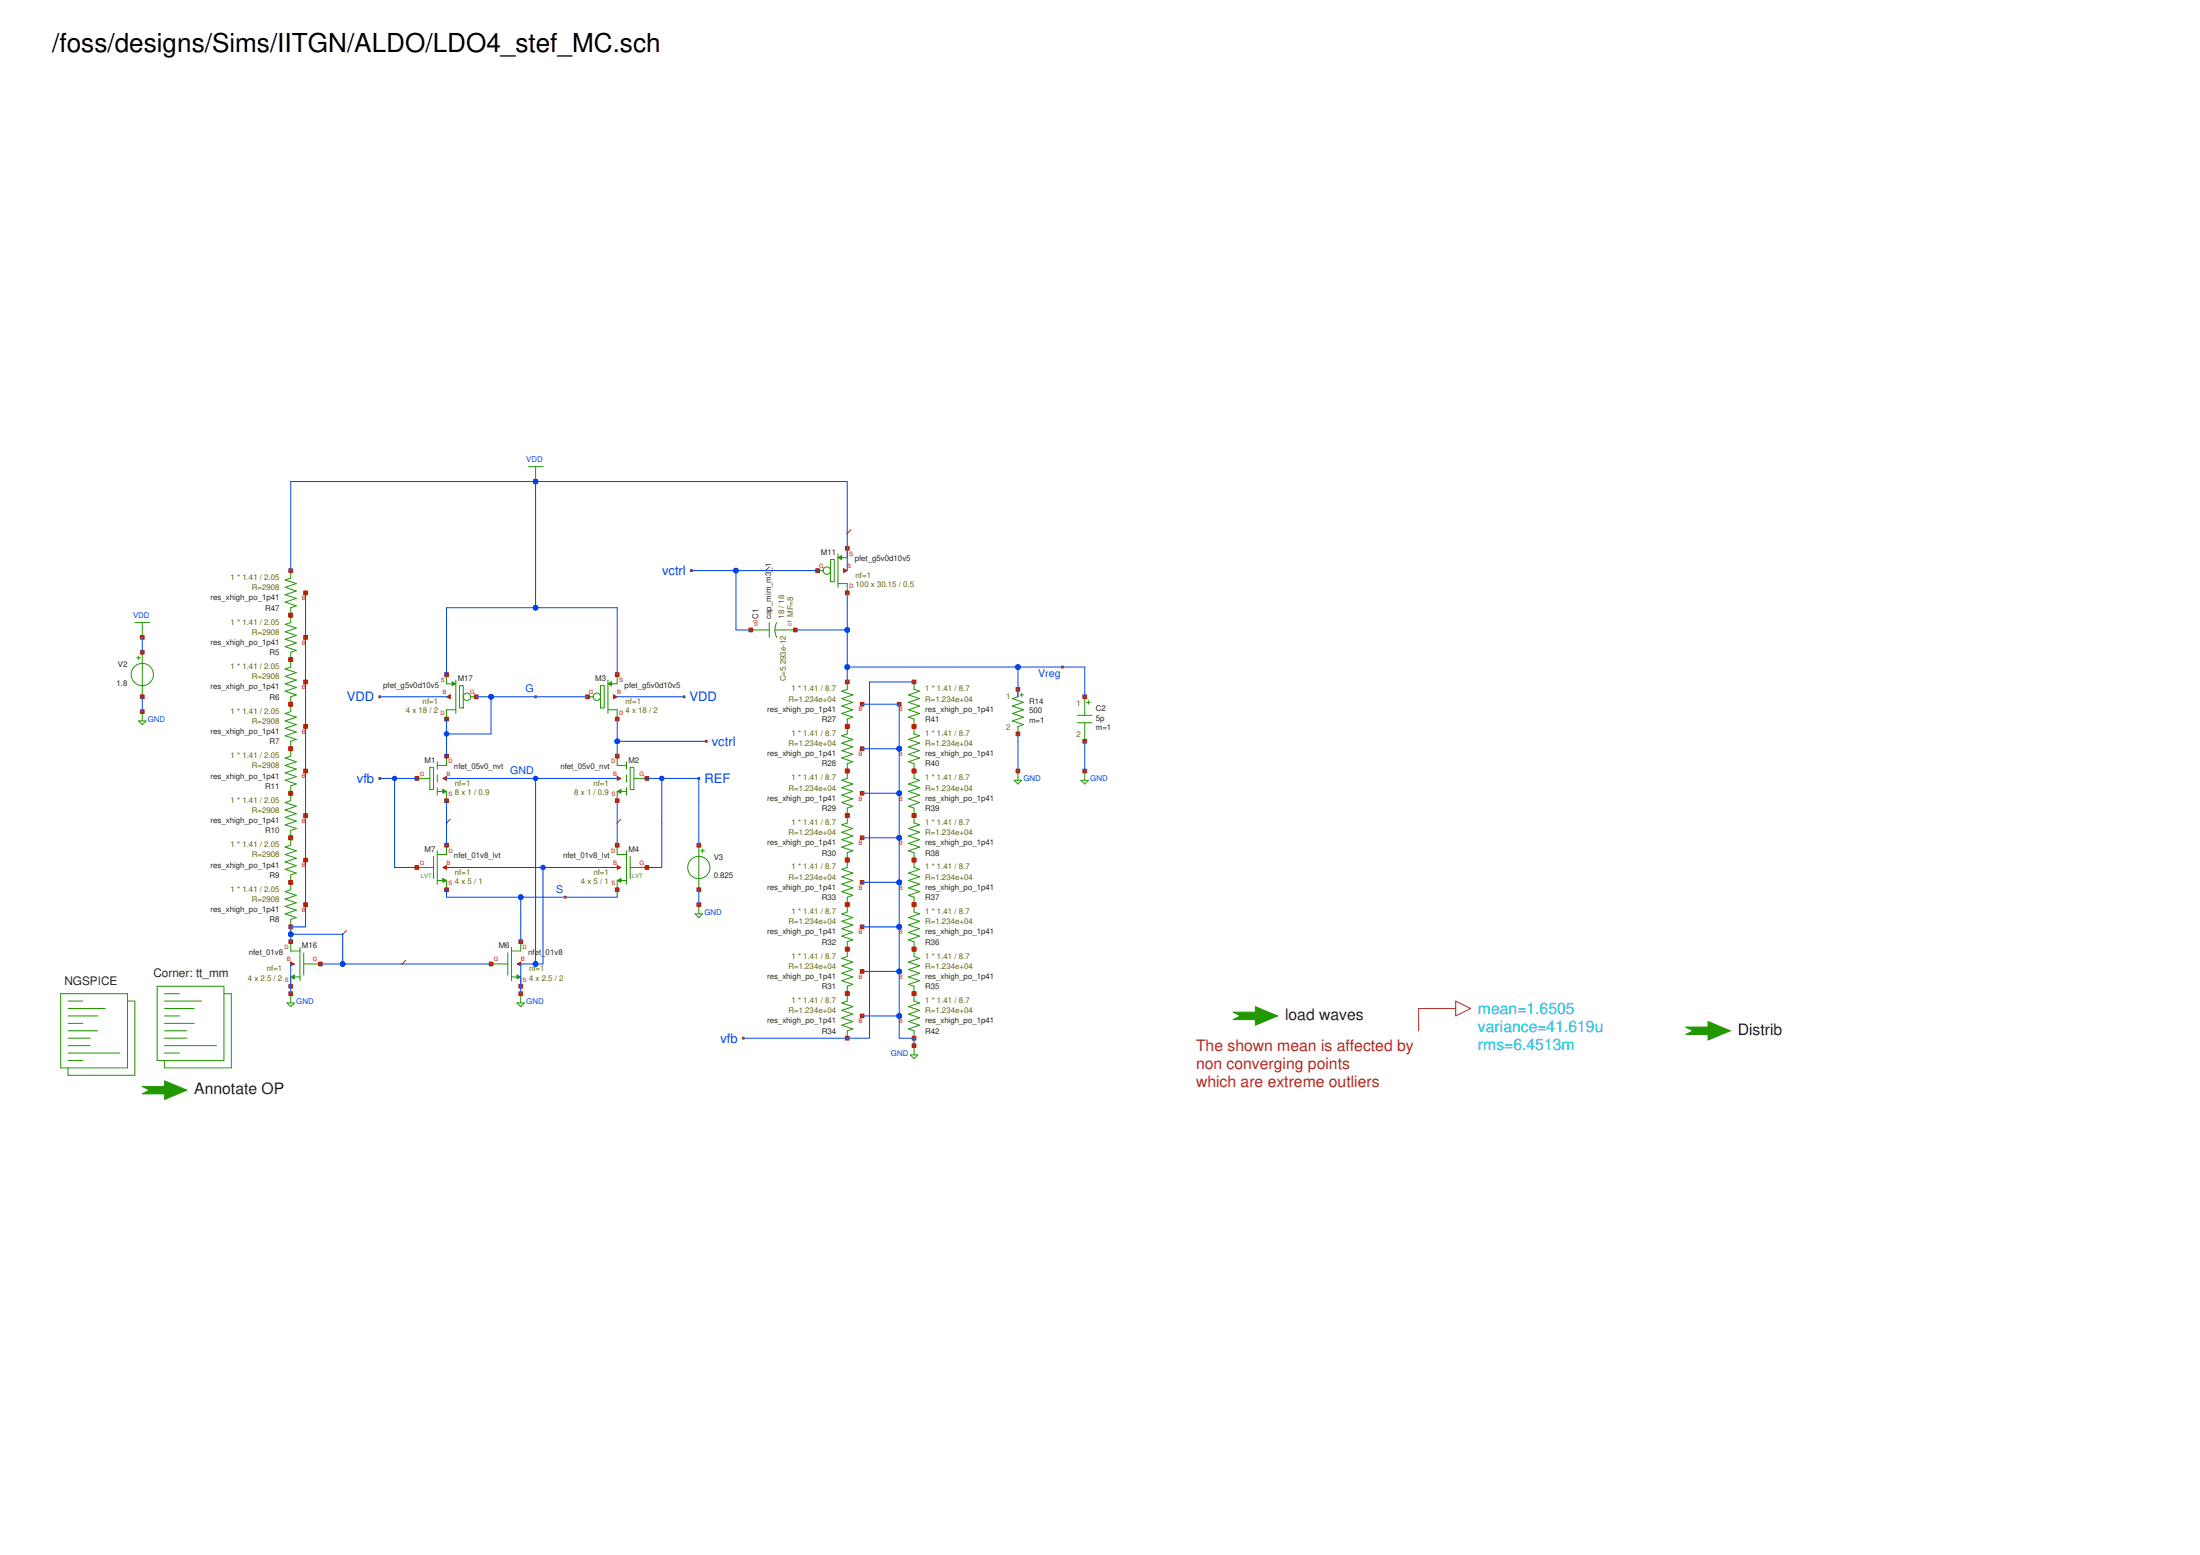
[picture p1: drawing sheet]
<svg xmlns="http://www.w3.org/2000/svg" width="297mm" height="210mm" viewBox="0 0 297 210" stroke-linecap="round" stroke-linejoin="round" font-family="sans-serif">
<path d="M196.5 136.1v1l2.1-1-2.1-1v1h-5v3" fill="none" stroke="#a92222" stroke-width=".14"/>
<g fill="none" stroke="#229800" stroke-width=".14">
<path d="M71.3 63h2M72.3 63v2M18.2 84h2M18.7 97.3h1l-.5 .5zM19.2 84v2M19.2 96.1v1.2M21.2 133.1h9v10h-9zM22.2 136.1h4M22.2 137.1h2M22.2 138.1h4M22.2 139.1h3M22.2 135.1h5"/>
<path d="M22.2 134.1h2M30.2 134.1h1v10.1h-9v-1.1M22.2 140.1h3M22.2 141.1h7M22.2 142.1h2"/>
</g>
<path d="M19.2 146.7h3v-.8l3 1.3-3 1.2v-.7h-3l1-.5z" fill="#229800"/>
<path d="M110.4 77h.7M113.1 78.8h1.3v1.2M113.1 74.8v4.5M114.4 74v1.3h-.8M19.2 146.7h3v-.8l3 1.3-3 1.2v-.7h-3l1-.5z" fill="none" stroke="#229800" stroke-width=".14"/>
<path d="M113.1 75.3l.5-.3v.5z" fill="#229800"/>
<g fill="none" stroke="#229800" stroke-width=".14">
<path d="M112.1 75.5h.5v3h-.5zM113.1 75.3l.5-.3v.5zM145.5 96.6h2M145.5 97.6h2M146.5 94.1v2.5M146.5 97.6v2.5M146.7 94.8h.5M147 94.6v.5M94.4 114.1v6M94.6 114.8h.5M94.9 114.6v.5M136.9 105.3h1l-.5 .5z"/>
<path d="M137.4 104.1v1.2M146 105.3h1l-.5 .5zM146.5 104.1v1.2M38.8 135.4h1l-.5 .5zM39.3 127.1v1.3h1.2M39.3 131.9v1.2M39.3 134.1v1.3M39.8 131.9h.7M40.5 127.9v4.5M41 130.1h2.3M41 128.6v3M93.9 123.4h1l-.5 .5z"/>
<path d="M94.4 122.1v1.3M122.9 142.4h1l-.5 .5zM123.4 141.1v1.3"/>
<circle cx="111.6" cy="77" r=".5"/>
<circle cx="94.4" cy="117.1" r="1.5"/>
</g>
<path d="M39.3 131.9l.5-.3v.5z" fill="#229800"/>
<path d="M79.3 94.1h.8M82.1 95.8h1.2v1.3M82.1 91.8v4.5M83.3 91.1v1.2h-.7M39.3 131.9l.5-.3v.5zM69.8 135.4h1l-.5 .5zM70.3 134.1v1.3" fill="none" stroke="#229800" stroke-width=".14"/>
<path d="M82.1 92.3l.5-.2v.5z" fill="#229800"/>
<g fill="none" stroke="#229800" stroke-width=".14">
<path d="M60.3 91.1v1.2h.7M61.5 95.8h-1.2v1.3M61.5 91.8v4.5M63.5 94.1h.8M81.1 92.6h.5v3h-.5zM82.1 92.3l.5-.2v.5z"/>
<circle cx="80.6" cy="94.1" r=".5"/>
</g>
<path d="M61 92.1l.5 .2-.5 .3z" fill="#229800"/>
<g fill="none" stroke="#229800" stroke-width=".14">
<path d="M39.3 77v1l-.8 .3 1.5 .5-1.5 .5 1.5 .5-1.5 .5 1.5 .5-1.5 .5 1.5 .5-.7 .2v2l-.8 .3 1.5 .5-1.5 .5 1.5 .5-1.5 .5 1.5 .5-1.5 .5 1.5 .5-.7 .2v2l-.8 .3 1.5 .5-1.5 .5 1.5 .5-1.5 .5 1.5 .5-1.5 .5 1.5 .5-.7 .3v2l-.8 .2 1.5 .5-1.5 .5 1.5 .5-1.5 .5 1.5 .5-1.5 .5 1.5 .5-.7 .3v2l-.8 .2 1.5 .5-1.5 .5 1.5 .5-1.5 .5 1.5 .5-1.5 .5 1.5 .5-.7 .3v2l-.8 .2 1.5 .5-1.5 .5 1.5 .5-1.5 .5 1.5 .5-1.5 .5 1.5 .5-.7 .3v2l-.8 .2 1.5 .5-1.5 .5 1.5 .5-1.5 .5 1.5 .5-1.5 .5 1.5 .6-.7 .2v2l-.8 .3 1.5 .5-1.5 .5 1.5 .5-1.5 .5 1.5 .5-1.5 .5 1.5 .5-.7 .2v1M61 92.1l.5 .2-.5 .3zM62 92.6h.5v3h-.5zM101.4 85h2.5M103.9 84v2M104.6 85h2.8M104.9 84a2.13 2.13 0 0 0 0 2M114.4 92.1v1l-.8 .2 1.5 .5-1.5 .5 1.5 .5-1.5 .5 1.5 .5-1.5 .5 1.5 .5-.7 .3v2l-.8 .2 1.5 .5-1.5 .5 1.5 .5-1.5 .5 1.5 .5-1.5 .5 1.5 .5-.7 .3v2l-.8 .2 1.5 .5-1.5 .5 1.5 .5-1.5 .5 1.5 .5-1.5 .5 1.5 .5-.7 .3v2l-.8 .2 1.5 .5-1.5 .5 1.5 .5-1.5 .5 1.5 .5-1.5 .5 1.5 .5-.7 .3v2l-.8 .2 1.5 .6-1.5 .5 1.5 .5-1.5 .5 1.5 .5-1.5 .5 1.5 .5-.7 .2v2l-.8 .3 1.5 .5-1.5 .5 1.5 .5-1.5 .5 1.5 .5-1.5 .5 1.5 .5-.7 .2v2l-.8 .3 1.5 .5-1.5 .5 1.5 .5-1.5 .5 1.5 .5-1.5 .5 1.5 .5-.7 .2v2l-.8 .3 1.5 .5-1.5 .5 1.5 .5-1.5 .5 1.5 .5-1.5 .5 1.5 .5-.7 .2v1M123.4 92.1v1l.8 .2-1.5 .5 1.5 .5-1.5 .5 1.5 .5-1.5 .5 1.5 .5-1.5 .5 .7 .3v2l.8 .2-1.5 .5 1.5 .5-1.5 .5 1.5 .5-1.5 .5 1.5 .5-1.5 .5 .7 .3v2l.8 .2-1.5 .5 1.5 .5-1.5 .5 1.5 .5-1.5 .5 1.5 .5-1.5 .5 .7 .3v2l.8 .2-1.5 .5 1.5 .5-1.5 .5 1.5 .5-1.5 .5 1.5 .5-1.5 .5 .7 .3v2l.8 .2-1.5 .6 1.5 .5-1.5 .5 1.5 .5-1.5 .5 1.5 .5-1.5 .5 .7 .2v2l.8 .3-1.5 .5 1.5 .5-1.5 .5 1.5 .5-1.5 .5 1.5 .5-1.5 .5 .7 .2v2l.8 .3-1.5 .5 1.5 .5-1.5 .5 1.5 .5-1.5 .5 1.5 .5-1.5 .5 .7 .2v2l.8 .3-1.5 .5 1.5 .5-1.5 .5 1.5 .5-1.5 .5 1.5 .5-1.5 .5 .7 .2v1M66.3 130.1h2.3M68.6 128.6v3M69.1 127.9v4.5"/>
<path d="M69.1 131.9h.7M70.3 127.1v1.3h-1.2M70.3 131.9v1.2"/>
<circle cx="63" cy="94.1" r=".5"/>
</g>
<path d="M69.8 131.6l.5 .3-.5 .2z" fill="#229800"/>
<path d="M56.3 105.1h1.7M59 106.8h.8M59 102.8v1M59 104.6v1M59 106.3v1M60.3 102.1v1.2h-1.3M60.3 106.8v1.3M69.8 131.6l.5 .3-.5 .2z" fill="none" stroke="#229800" stroke-width=".14"/>
<path d="M59.8 106.6l.5 .2-.5 .3z" fill="#229800"/>
<path d="M58 103.6h.5v3h-.5zM59.8 106.6l.5 .2-.5 .3zM83.3 102.1v1.2h1.3M83.3 106.8v1.3M83.8 106.8h.8M84.6 102.8v1M84.6 104.6v1M84.6 106.3v1M85.6 105.1h1.7" fill="none" stroke="#229800" stroke-width=".14"/>
<path d="M83.3 106.8l.5-.2v.5z" fill="#229800"/>
<path d="M56.3 117.1h2.2M58.5 115.6v3M59 114.8v4.6M59 118.9h.8M60.3 114.1v1.2h-1.3M60.3 118.9v1.2M83.3 106.8l.5-.2v.5zM85.1 103.6h.5v3h-.5z" fill="none" stroke="#229800" stroke-width=".14"/>
<path d="M59.8 118.6l.5 .3-.5 .2z" fill="#229800"/>
<path d="M59.8 118.6l.5 .3-.5 .2zM83.3 114.1v1.2h1.3M83.3 118.9v1.2M83.8 118.9h.8M84.6 114.8v4.6M85.1 117.1h2.2M85.1 115.6v3" fill="none" stroke="#229800" stroke-width=".14"/>
<path d="M83.3 118.9l.5-.3v.5z" fill="#229800"/>
<g fill="none" stroke="#229800" stroke-width=".14">
<path d="M18.5 88.8h.5M18.7 88.5v.5M19.2 88v6.1M83.3 118.9l.5-.3v.5zM8.2 134.1h9v10.1h-9zM9.2 137.1h4M9.2 138.1h2M9.2 139.1h4M9.2 136.1h5M9.2 135.1h2M17.2 135.1h1v10.1h-9v-1M9.2 140.1h3"/>
<path d="M9.2 141.1h3M9.2 142.1h7M9.2 143.1h2"/>
<circle cx="19.2" cy="91.1" r="1.5"/>
</g>
<path d="M166.5 136.6h3v-.7l3 1.2-3 1.3v-.8h-3l1-.5z" fill="#229800"/>
<path d="M166.5 136.6h3v-.7l3 1.2-3 1.3v-.8h-3l1-.5z" fill="none" stroke="#229800" stroke-width=".14"/>
<path d="M227.6 138.6h3v-.7l3 1.2-3 1.3v-.8h-3l1-.5z" fill="#229800"/>
<path d="M137.4 93.1v1l-.7 .2 1.5 .5-1.5 .5 1.5 .5-1.5 .5 1.5 .5-1.5 .5 1.5 .5-.8 .3v1M137.7 93.8h.5M137.9 93.6v.5M227.6 138.6h3v-.7l3 1.2-3 1.3v-.8h-3l1-.5z" fill="none" stroke="#229800" stroke-width=".14"/>
<path d="M72.1 64.8h.5v.5h-.5z" fill="none" stroke="#ba2200" stroke-width=".14"/>
<path d="M72.1 64.8h.5v.5h-.5z" fill="#ba2200"/>
<path d="M19 95.8h.5v.5h-.5z" fill="none" stroke="#ba2200" stroke-width=".14"/>
<path d="M19 95.8h.5v.5h-.5z" fill="#ba2200"/>
<path d="M19 85.8h.5v.5h-.5z" fill="none" stroke="#ba2200" stroke-width=".14"/>
<g fill="#ba2200">
<path d="M19 85.8h.5v.5h-.5z"/>
<path d="M113.9 76.8l.5 .2-.5 .3z"/>
</g>
<path d="M113.9 76.8l.5 .2-.5 .3zM114.1 79.8h.5v.5h-.5z" fill="none" stroke="#ba2200" stroke-width=".14"/>
<path d="M114.1 79.8h.5v.5h-.5z" fill="#ba2200"/>
<path d="M110.1 76.8h.5v.5h-.5z" fill="none" stroke="#ba2200" stroke-width=".14"/>
<path d="M110.1 76.8h.5v.5h-.5z" fill="#ba2200"/>
<path d="M114.1 73.8h.5v.5h-.5z" fill="none" stroke="#ba2200" stroke-width=".14"/>
<path d="M114.1 73.8h.5v.5h-.5z" fill="#ba2200"/>
<path d="M114.4 77h.1" fill="none" stroke="#ba2200" stroke-width=".14"/>
<path d="M39 133.9h.5v.5h-.5z" fill="none" stroke="#ba2200" stroke-width=".14"/>
<path d="M39 133.9h.5v.5h-.5z" fill="#ba2200"/>
<path d="M94.1 113.8h.5v.5h-.5z" fill="none" stroke="#ba2200" stroke-width=".14"/>
<path d="M94.1 113.8h.5v.5h-.5z" fill="#ba2200"/>
<path d="M94.1 119.9h.5v.5h-.5z" fill="none" stroke="#ba2200" stroke-width=".14"/>
<path d="M94.1 119.9h.5v.5h-.5z" fill="#ba2200"/>
<path d="M94.1 121.9h.5v.5h-.5z" fill="none" stroke="#ba2200" stroke-width=".14"/>
<path d="M94.1 121.9h.5v.5h-.5z" fill="#ba2200"/>
<path d="M93.2 76.9h.3v.2h-.3z" fill="none" stroke="#ba2200" stroke-width=".14"/>
<path d="M93.2 76.9h.3v.2h-.3z" fill="#ba2200"/>
<path d="M100.2 140h.3v.3h-.3z" fill="none" stroke="#ba2200" stroke-width=".14"/>
<path d="M100.2 140h.3v.3h-.3z" fill="#ba2200"/>
<path d="M137.2 103.8h.5v.5h-.5z" fill="none" stroke="#ba2200" stroke-width=".14"/>
<path d="M137.2 103.8h.5v.5h-.5z" fill="#ba2200"/>
<path d="M146.2 93.8h.5v.5h-.5z" fill="none" stroke="#ba2200" stroke-width=".14"/>
<path d="M146.2 93.8h.5v.5h-.5z" fill="#ba2200"/>
<path d="M146.2 99.8h.5v.5h-.5z" fill="none" stroke="#ba2200" stroke-width=".14"/>
<path d="M146.2 99.8h.5v.5h-.5z" fill="#ba2200"/>
<path d="M146.2 103.8h.5v.5h-.5z" fill="none" stroke="#ba2200" stroke-width=".14"/>
<path d="M146.2 103.8h.5v.5h-.5z" fill="#ba2200"/>
<path d="M123.2 140.9h.5v.5h-.5z" fill="none" stroke="#ba2200" stroke-width=".14"/>
<path d="M123.2 140.9h.5v.5h-.5z" fill="#ba2200"/>
<path d="M114.3 72l.1 .1z" fill="none" stroke="#ba2200" stroke-width=".14"/>
<path d="M114.3 72l.1 .1z" fill="#ba2200"/>
<path d="M103.3 77l.1 .1z" fill="none" stroke="#ba2200" stroke-width=".14"/>
<g fill="#ba2200">
<path d="M103.3 77l.1 .1z"/>
<path d="M39.3 129.9l.5 .2-.5 .3z"/>
</g>
<path d="M39 126.9h.5v.5h-.5zM39.3 129.9l.5 .2-.5 .3z" fill="none" stroke="#ba2200" stroke-width=".14"/>
<path d="M39 126.9h.5v.5h-.5z" fill="#ba2200"/>
<path d="M43 129.9h.5v.5h-.5z" fill="none" stroke="#ba2200" stroke-width=".14"/>
<path d="M43 129.9h.5v.5h-.5z" fill="#ba2200"/>
<path d="M39 132.9h.5v.5h-.5z" fill="none" stroke="#ba2200" stroke-width=".14"/>
<path d="M39 132.9h.5v.5h-.5z" fill="#ba2200"/>
<path d="M39.2 130.1h.1" fill="none" stroke="#ba2200" stroke-width=".14"/>
<path d="M51.1 93.9h.3v.3h-.3z" fill="none" stroke="#ba2200" stroke-width=".14"/>
<path d="M51.1 93.9h.3v.3h-.3z" fill="#ba2200"/>
<path d="M92.2 93.9h.3v.3h-.3z" fill="none" stroke="#ba2200" stroke-width=".14"/>
<path d="M92.2 93.9h.3v.3h-.3z" fill="#ba2200"/>
<path d="M72.2 105h.2v.2h-.2z" fill="none" stroke="#ba2200" stroke-width=".14"/>
<path d="M72.2 105h.2v.2h-.2z" fill="#ba2200"/>
<path d="M70.1 133.9h.5v.5h-.5z" fill="none" stroke="#ba2200" stroke-width=".14"/>
<path d="M70.1 133.9h.5v.5h-.5z" fill="#ba2200"/>
<path d="M94.2 105h.3v.2h-.3z" fill="none" stroke="#ba2200" stroke-width=".14"/>
<path d="M94.2 105h.3v.2h-.3z" fill="#ba2200"/>
<path d="M51.1 105h.3v.2h-.3z" fill="none" stroke="#ba2200" stroke-width=".14"/>
<path d="M51.1 105h.3v.2h-.3z" fill="#ba2200"/>
<path d="M72.2 93.9h.2v.3h-.2z" fill="none" stroke="#ba2200" stroke-width=".14"/>
<g fill="#ba2200">
<path d="M72.2 93.9h.2v.3h-.2z"/>
<path d="M82.8 93.8l.5 .3-.5 .2z"/>
</g>
<path d="M82.8 93.8l.5 .3-.5 .2zM83.1 96.8h.5v.5h-.5z" fill="none" stroke="#ba2200" stroke-width=".14"/>
<path d="M83.1 96.8h.5v.5h-.5z" fill="#ba2200"/>
<path d="M79.1 93.8h.5v.5h-.5z" fill="none" stroke="#ba2200" stroke-width=".14"/>
<path d="M79.1 93.8h.5v.5h-.5z" fill="#ba2200"/>
<path d="M83.1 90.8h.5v.5h-.5z" fill="none" stroke="#ba2200" stroke-width=".14"/>
<path d="M83.1 90.8h.5v.5h-.5z" fill="#ba2200"/>
<path d="M83.3 94.1h.1" fill="none" stroke="#ba2200" stroke-width=".14"/>
<path d="M60.3 94.1l.5-.3v.5z" fill="#ba2200"/>
<path d="M60 96.8h.5v.5h-.5zM60.3 94.1l.5-.3v.5z" fill="none" stroke="#ba2200" stroke-width=".14"/>
<path d="M60 96.8h.5v.5h-.5z" fill="#ba2200"/>
<path d="M64 93.8h.5v.5h-.5z" fill="none" stroke="#ba2200" stroke-width=".14"/>
<path d="M64 93.8h.5v.5h-.5z" fill="#ba2200"/>
<path d="M60 90.8h.5v.5h-.5z" fill="none" stroke="#ba2200" stroke-width=".14"/>
<path d="M60 90.8h.5v.5h-.5z" fill="#ba2200"/>
<path d="M60.3 94.1h.1" fill="none" stroke="#ba2200" stroke-width=".14"/>
<path d="M95.2 99.9h.3v.3h-.3z" fill="none" stroke="#ba2200" stroke-width=".14"/>
<path d="M95.2 99.9h.3v.3h-.3z" fill="#ba2200"/>
<path d="M76.2 121h.2v.2h-.2z" fill="none" stroke="#ba2200" stroke-width=".14"/>
<path d="M76.2 121h.2v.2h-.2z" fill="#ba2200"/>
<path d="M39 76.8h.5v.5h-.5z" fill="none" stroke="#ba2200" stroke-width=".14"/>
<path d="M39 76.8h.5v.5h-.5z" fill="#ba2200"/>
<path d="M39 82.8h.5v.5h-.5z" fill="none" stroke="#ba2200" stroke-width=".14"/>
<path d="M39 82.8h.5v.5h-.5z" fill="#ba2200"/>
<path d="M41 79.8h.5v.5h-.5z" fill="none" stroke="#ba2200" stroke-width=".14"/>
<path d="M41 79.8h.5v.5h-.5z" fill="#ba2200"/>
<path d="M39 82.8h.5v.5h-.5z" fill="none" stroke="#ba2200" stroke-width=".14"/>
<path d="M39 82.8h.5v.5h-.5z" fill="#ba2200"/>
<path d="M39 88.8h.5v.5h-.5z" fill="none" stroke="#ba2200" stroke-width=".14"/>
<path d="M39 88.8h.5v.5h-.5z" fill="#ba2200"/>
<path d="M41 85.8h.5v.5h-.5z" fill="none" stroke="#ba2200" stroke-width=".14"/>
<path d="M41 85.8h.5v.5h-.5z" fill="#ba2200"/>
<path d="M39 88.8h.5v.5h-.5z" fill="none" stroke="#ba2200" stroke-width=".14"/>
<path d="M39 88.8h.5v.5h-.5z" fill="#ba2200"/>
<path d="M39 94.8h.5v.5h-.5z" fill="none" stroke="#ba2200" stroke-width=".14"/>
<path d="M39 94.8h.5v.5h-.5z" fill="#ba2200"/>
<path d="M41 91.8h.5v.5h-.5z" fill="none" stroke="#ba2200" stroke-width=".14"/>
<path d="M41 91.8h.5v.5h-.5z" fill="#ba2200"/>
<path d="M39 94.8h.5v.5h-.5z" fill="none" stroke="#ba2200" stroke-width=".14"/>
<path d="M39 94.8h.5v.5h-.5z" fill="#ba2200"/>
<path d="M39 100.8h.5v.5h-.5z" fill="none" stroke="#ba2200" stroke-width=".14"/>
<path d="M39 100.8h.5v.5h-.5z" fill="#ba2200"/>
<path d="M41 97.8h.5v.5h-.5z" fill="none" stroke="#ba2200" stroke-width=".14"/>
<path d="M41 97.8h.5v.5h-.5z" fill="#ba2200"/>
<path d="M39 118.9h.5v.5h-.5z" fill="none" stroke="#ba2200" stroke-width=".14"/>
<path d="M39 118.9h.5v.5h-.5z" fill="#ba2200"/>
<path d="M39 124.9h.5v.5h-.5z" fill="none" stroke="#ba2200" stroke-width=".14"/>
<path d="M39 124.9h.5v.5h-.5z" fill="#ba2200"/>
<path d="M41 121.9h.5v.5h-.5z" fill="none" stroke="#ba2200" stroke-width=".14"/>
<path d="M41 121.9h.5v.5h-.5z" fill="#ba2200"/>
<path d="M39 112.8h.5v.5h-.5z" fill="none" stroke="#ba2200" stroke-width=".14"/>
<path d="M39 112.8h.5v.5h-.5z" fill="#ba2200"/>
<path d="M39 118.9h.5v.5h-.5z" fill="none" stroke="#ba2200" stroke-width=".14"/>
<path d="M39 118.9h.5v.5h-.5z" fill="#ba2200"/>
<path d="M41 115.8h.5v.5h-.5z" fill="none" stroke="#ba2200" stroke-width=".14"/>
<path d="M41 115.8h.5v.5h-.5z" fill="#ba2200"/>
<path d="M39 106.8h.5v.5h-.5z" fill="none" stroke="#ba2200" stroke-width=".14"/>
<path d="M39 106.8h.5v.5h-.5z" fill="#ba2200"/>
<path d="M39 112.8h.5v.5h-.5z" fill="none" stroke="#ba2200" stroke-width=".14"/>
<path d="M39 112.8h.5v.5h-.5z" fill="#ba2200"/>
<path d="M41 109.8h.5v.5h-.5z" fill="none" stroke="#ba2200" stroke-width=".14"/>
<path d="M41 109.8h.5v.5h-.5z" fill="#ba2200"/>
<path d="M39 100.8h.5v.5h-.5z" fill="none" stroke="#ba2200" stroke-width=".14"/>
<path d="M39 100.8h.5v.5h-.5z" fill="#ba2200"/>
<path d="M39 106.8h.5v.5h-.5z" fill="none" stroke="#ba2200" stroke-width=".14"/>
<path d="M39 106.8h.5v.5h-.5z" fill="#ba2200"/>
<path d="M41 103.8h.5v.5h-.5z" fill="none" stroke="#ba2200" stroke-width=".14"/>
<path d="M41 103.8h.5v.5h-.5z" fill="#ba2200"/>
<path d="M143.3 89.9h.3v.3h-.3z" fill="none" stroke="#ba2200" stroke-width=".14"/>
<path d="M143.3 89.9h.3v.3h-.3z" fill="#ba2200"/>
<path d="M114.1 91.8h.5v.5h-.5z" fill="none" stroke="#ba2200" stroke-width=".14"/>
<path d="M114.1 91.8h.5v.5h-.5z" fill="#ba2200"/>
<path d="M114.1 97.8h.5v.5h-.5z" fill="none" stroke="#ba2200" stroke-width=".14"/>
<path d="M114.1 97.8h.5v.5h-.5z" fill="#ba2200"/>
<path d="M116.1 94.8h.5v.5h-.5z" fill="none" stroke="#ba2200" stroke-width=".14"/>
<path d="M116.1 94.8h.5v.5h-.5z" fill="#ba2200"/>
<path d="M114.1 97.8h.5v.5h-.5z" fill="none" stroke="#ba2200" stroke-width=".14"/>
<path d="M114.1 97.8h.5v.5h-.5z" fill="#ba2200"/>
<path d="M114.1 103.8h.5v.5h-.5z" fill="none" stroke="#ba2200" stroke-width=".14"/>
<path d="M114.1 103.8h.5v.5h-.5z" fill="#ba2200"/>
<path d="M116.1 100.8h.5v.5h-.5z" fill="none" stroke="#ba2200" stroke-width=".14"/>
<path d="M116.1 100.8h.5v.5h-.5z" fill="#ba2200"/>
<path d="M114.1 103.8h.5v.5h-.5z" fill="none" stroke="#ba2200" stroke-width=".14"/>
<path d="M114.1 103.8h.5v.5h-.5z" fill="#ba2200"/>
<path d="M114.1 109.8h.5v.5h-.5z" fill="none" stroke="#ba2200" stroke-width=".14"/>
<path d="M114.1 109.8h.5v.5h-.5z" fill="#ba2200"/>
<path d="M116.1 106.8h.5v.5h-.5z" fill="none" stroke="#ba2200" stroke-width=".14"/>
<path d="M116.1 106.8h.5v.5h-.5z" fill="#ba2200"/>
<path d="M114.1 109.8h.5v.5h-.5z" fill="none" stroke="#ba2200" stroke-width=".14"/>
<path d="M114.1 109.8h.5v.5h-.5z" fill="#ba2200"/>
<path d="M114.1 115.8h.5v.5h-.5z" fill="none" stroke="#ba2200" stroke-width=".14"/>
<path d="M114.1 115.8h.5v.5h-.5z" fill="#ba2200"/>
<path d="M116.1 112.8h.5v.5h-.5z" fill="none" stroke="#ba2200" stroke-width=".14"/>
<path d="M116.1 112.8h.5v.5h-.5z" fill="#ba2200"/>
<path d="M114.1 127.9h.5v.5h-.5z" fill="none" stroke="#ba2200" stroke-width=".14"/>
<path d="M114.1 127.9h.5v.5h-.5z" fill="#ba2200"/>
<path d="M114.1 133.9h.5v.5h-.5z" fill="none" stroke="#ba2200" stroke-width=".14"/>
<path d="M114.1 133.9h.5v.5h-.5z" fill="#ba2200"/>
<path d="M116.1 130.9h.5v.5h-.5z" fill="none" stroke="#ba2200" stroke-width=".14"/>
<path d="M116.1 130.9h.5v.5h-.5z" fill="#ba2200"/>
<path d="M114.1 121.9h.5v.5h-.5z" fill="none" stroke="#ba2200" stroke-width=".14"/>
<path d="M114.1 121.9h.5v.5h-.5z" fill="#ba2200"/>
<path d="M114.1 127.9h.5v.5h-.5z" fill="none" stroke="#ba2200" stroke-width=".14"/>
<path d="M114.1 127.9h.5v.5h-.5z" fill="#ba2200"/>
<path d="M116.1 124.9h.5v.5h-.5z" fill="none" stroke="#ba2200" stroke-width=".14"/>
<path d="M116.1 124.9h.5v.5h-.5z" fill="#ba2200"/>
<path d="M114.1 115.8h.5v.5h-.5z" fill="none" stroke="#ba2200" stroke-width=".14"/>
<path d="M114.1 115.8h.5v.5h-.5z" fill="#ba2200"/>
<path d="M114.1 121.9h.5v.5h-.5z" fill="none" stroke="#ba2200" stroke-width=".14"/>
<path d="M114.1 121.9h.5v.5h-.5z" fill="#ba2200"/>
<path d="M116.1 118.9h.5v.5h-.5z" fill="none" stroke="#ba2200" stroke-width=".14"/>
<path d="M116.1 118.9h.5v.5h-.5z" fill="#ba2200"/>
<path d="M114.1 133.9h.5v.5h-.5z" fill="none" stroke="#ba2200" stroke-width=".14"/>
<path d="M114.1 133.9h.5v.5h-.5z" fill="#ba2200"/>
<path d="M114.1 139.9h.5v.5h-.5z" fill="none" stroke="#ba2200" stroke-width=".14"/>
<path d="M114.1 139.9h.5v.5h-.5z" fill="#ba2200"/>
<path d="M116.1 136.9h.5v.5h-.5z" fill="none" stroke="#ba2200" stroke-width=".14"/>
<path d="M116.1 136.9h.5v.5h-.5z" fill="#ba2200"/>
<path d="M123.2 127.9h.5v.5h-.5z" fill="none" stroke="#ba2200" stroke-width=".14"/>
<path d="M123.2 127.9h.5v.5h-.5z" fill="#ba2200"/>
<path d="M123.2 133.9h.5v.5h-.5z" fill="none" stroke="#ba2200" stroke-width=".14"/>
<path d="M123.2 133.9h.5v.5h-.5z" fill="#ba2200"/>
<path d="M121.2 130.9h.5v.5h-.5z" fill="none" stroke="#ba2200" stroke-width=".14"/>
<path d="M121.2 130.9h.5v.5h-.5z" fill="#ba2200"/>
<path d="M123.2 121.9h.5v.5h-.5z" fill="none" stroke="#ba2200" stroke-width=".14"/>
<path d="M123.2 121.9h.5v.5h-.5z" fill="#ba2200"/>
<path d="M123.2 127.9h.5v.5h-.5z" fill="none" stroke="#ba2200" stroke-width=".14"/>
<path d="M123.2 127.9h.5v.5h-.5z" fill="#ba2200"/>
<path d="M121.2 124.9h.5v.5h-.5z" fill="none" stroke="#ba2200" stroke-width=".14"/>
<path d="M121.2 124.9h.5v.5h-.5z" fill="#ba2200"/>
<path d="M123.2 115.8h.5v.5h-.5z" fill="none" stroke="#ba2200" stroke-width=".14"/>
<path d="M123.2 115.8h.5v.5h-.5z" fill="#ba2200"/>
<path d="M123.2 121.9h.5v.5h-.5z" fill="none" stroke="#ba2200" stroke-width=".14"/>
<path d="M123.2 121.9h.5v.5h-.5z" fill="#ba2200"/>
<path d="M121.2 118.9h.5v.5h-.5z" fill="none" stroke="#ba2200" stroke-width=".14"/>
<path d="M121.2 118.9h.5v.5h-.5z" fill="#ba2200"/>
<path d="M123.2 109.8h.5v.5h-.5z" fill="none" stroke="#ba2200" stroke-width=".14"/>
<path d="M123.2 109.8h.5v.5h-.5z" fill="#ba2200"/>
<path d="M123.2 115.8h.5v.5h-.5z" fill="none" stroke="#ba2200" stroke-width=".14"/>
<path d="M123.2 115.8h.5v.5h-.5z" fill="#ba2200"/>
<path d="M121.2 112.8h.5v.5h-.5z" fill="none" stroke="#ba2200" stroke-width=".14"/>
<path d="M121.2 112.8h.5v.5h-.5z" fill="#ba2200"/>
<path d="M123.2 103.8h.5v.5h-.5z" fill="none" stroke="#ba2200" stroke-width=".14"/>
<path d="M123.2 103.8h.5v.5h-.5z" fill="#ba2200"/>
<path d="M123.2 109.8h.5v.5h-.5z" fill="none" stroke="#ba2200" stroke-width=".14"/>
<path d="M123.2 109.8h.5v.5h-.5z" fill="#ba2200"/>
<path d="M121.2 106.8h.5v.5h-.5z" fill="none" stroke="#ba2200" stroke-width=".14"/>
<path d="M121.2 106.8h.5v.5h-.5z" fill="#ba2200"/>
<path d="M123.2 97.8h.5v.5h-.5z" fill="none" stroke="#ba2200" stroke-width=".14"/>
<path d="M123.2 97.8h.5v.5h-.5z" fill="#ba2200"/>
<path d="M123.2 103.8h.5v.5h-.5z" fill="none" stroke="#ba2200" stroke-width=".14"/>
<path d="M123.2 103.8h.5v.5h-.5z" fill="#ba2200"/>
<path d="M121.2 100.8h.5v.5h-.5z" fill="none" stroke="#ba2200" stroke-width=".14"/>
<path d="M121.2 100.8h.5v.5h-.5z" fill="#ba2200"/>
<path d="M123.2 91.8h.5v.5h-.5z" fill="none" stroke="#ba2200" stroke-width=".14"/>
<path d="M123.2 91.8h.5v.5h-.5z" fill="#ba2200"/>
<path d="M123.2 97.8h.5v.5h-.5z" fill="none" stroke="#ba2200" stroke-width=".14"/>
<path d="M123.2 97.8h.5v.5h-.5z" fill="#ba2200"/>
<path d="M121.2 94.8h.5v.5h-.5z" fill="none" stroke="#ba2200" stroke-width=".14"/>
<path d="M121.2 94.8h.5v.5h-.5z" fill="#ba2200"/>
<path d="M123.2 133.9h.5v.5h-.5z" fill="none" stroke="#ba2200" stroke-width=".14"/>
<path d="M123.2 133.9h.5v.5h-.5z" fill="#ba2200"/>
<path d="M123.2 139.9h.5v.5h-.5z" fill="none" stroke="#ba2200" stroke-width=".14"/>
<path d="M123.2 139.9h.5v.5h-.5z" fill="#ba2200"/>
<path d="M121.2 136.9h.5v.5h-.5z" fill="none" stroke="#ba2200" stroke-width=".14"/>
<path d="M121.2 136.9h.5v.5h-.5z" fill="#ba2200"/>
<path d="M46.2 126.1l.1 .1z" fill="none" stroke="#ba2200" stroke-width=".14"/>
<path d="M46.2 126.1l.1 .1z" fill="#ba2200"/>
<path d="M54.2 130.1l.1 .1z" fill="none" stroke="#ba2200" stroke-width=".14"/>
<path d="M54.2 130.1l.1 .1z" fill="#ba2200"/>
<path d="M60.2 111l.1 .1z" fill="none" stroke="#ba2200" stroke-width=".14"/>
<path d="M60.2 111l.1 .1z" fill="#ba2200"/>
<path d="M83.3 111l.1 .1z" fill="none" stroke="#ba2200" stroke-width=".14"/>
<path d="M83.3 111l.1 .1z" fill="#ba2200"/>
<path d="M101.1 84.8h.5v.5h-.5z" fill="none" stroke="#ba2200" stroke-width=".14"/>
<path d="M101.1 84.8h.5v.5h-.5z" fill="#ba2200"/>
<path d="M107.1 84.8h.5v.5h-.5z" fill="none" stroke="#ba2200" stroke-width=".14"/>
<g fill="#ba2200">
<path d="M107.1 84.8h.5v.5h-.5z"/>
<path d="M69.8 130.1l.5-.2v.5z"/>
</g>
<path d="M69.8 130.1l.5-.2v.5zM70.1 126.9h.5v.5h-.5z" fill="none" stroke="#ba2200" stroke-width=".14"/>
<path d="M70.1 126.9h.5v.5h-.5z" fill="#ba2200"/>
<path d="M66.1 129.9h.5v.5h-.5z" fill="none" stroke="#ba2200" stroke-width=".14"/>
<path d="M66.1 129.9h.5v.5h-.5z" fill="#ba2200"/>
<path d="M70.1 132.9h.5v.5h-.5z" fill="none" stroke="#ba2200" stroke-width=".14"/>
<path d="M70.1 132.9h.5v.5h-.5z" fill="#ba2200"/>
<path d="M70.3 130.1h.1" fill="none" stroke="#ba2200" stroke-width=".14"/>
<path d="M59.8 105.1l.5-.3v.5z" fill="#ba2200"/>
<path d="M59.8 105.1l.5-.3v.5zM60 101.8h.5v.5h-.5z" fill="none" stroke="#ba2200" stroke-width=".14"/>
<path d="M60 101.8h.5v.5h-.5z" fill="#ba2200"/>
<path d="M56 104.8h.5v.5h-.5z" fill="none" stroke="#ba2200" stroke-width=".14"/>
<path d="M56 104.8h.5v.5h-.5z" fill="#ba2200"/>
<path d="M60 107.8h.5v.5h-.5z" fill="none" stroke="#ba2200" stroke-width=".14"/>
<path d="M60 107.8h.5v.5h-.5z" fill="#ba2200"/>
<path d="M60.3 105.1h.1" fill="none" stroke="#ba2200" stroke-width=".14"/>
<path d="M83.3 104.8l.5 .3-.5 .2z" fill="#ba2200"/>
<path d="M83.1 101.8h.5v.5h-.5zM83.3 104.8l.5 .3-.5 .2z" fill="none" stroke="#ba2200" stroke-width=".14"/>
<path d="M83.1 101.8h.5v.5h-.5z" fill="#ba2200"/>
<path d="M87.1 104.8h.5v.5h-.5z" fill="none" stroke="#ba2200" stroke-width=".14"/>
<path d="M87.1 104.8h.5v.5h-.5z" fill="#ba2200"/>
<path d="M83.1 107.8h.5v.5h-.5z" fill="none" stroke="#ba2200" stroke-width=".14"/>
<path d="M83.1 107.8h.5v.5h-.5z" fill="#ba2200"/>
<path d="M83.3 105.1h.1" fill="none" stroke="#ba2200" stroke-width=".14"/>
<path d="M59.8 117.1l.5-.3v.5z" fill="#ba2200"/>
<path d="M59.8 117.1l.5-.3v.5zM60 113.8h.5v.5h-.5z" fill="none" stroke="#ba2200" stroke-width=".14"/>
<path d="M60 113.8h.5v.5h-.5z" fill="#ba2200"/>
<path d="M56 116.8h.5v.5h-.5z" fill="none" stroke="#ba2200" stroke-width=".14"/>
<path d="M56 116.8h.5v.5h-.5z" fill="#ba2200"/>
<path d="M60 119.9h.5v.5h-.5z" fill="none" stroke="#ba2200" stroke-width=".14"/>
<path d="M60 119.9h.5v.5h-.5z" fill="#ba2200"/>
<path d="M60.3 117.1h.1" fill="none" stroke="#ba2200" stroke-width=".14"/>
<path d="M83.3 116.8l.5 .3-.5 .2z" fill="#ba2200"/>
<path d="M83.1 113.8h.5v.5h-.5zM83.3 116.8l.5 .3-.5 .2z" fill="none" stroke="#ba2200" stroke-width=".14"/>
<path d="M83.1 113.8h.5v.5h-.5z" fill="#ba2200"/>
<path d="M87.1 116.8h.5v.5h-.5z" fill="none" stroke="#ba2200" stroke-width=".14"/>
<path d="M87.1 116.8h.5v.5h-.5z" fill="#ba2200"/>
<path d="M83.1 119.9h.5v.5h-.5z" fill="none" stroke="#ba2200" stroke-width=".14"/>
<path d="M83.1 119.9h.5v.5h-.5z" fill="#ba2200"/>
<path d="M83.3 117.1h.1" fill="none" stroke="#ba2200" stroke-width=".14"/>
<path d="M19 87.8h.5v.5h-.5z" fill="none" stroke="#ba2200" stroke-width=".14"/>
<path d="M19 87.8h.5v.5h-.5z" fill="#ba2200"/>
<path d="M19 93.8h.5v.5h-.5z" fill="none" stroke="#ba2200" stroke-width=".14"/>
<path d="M19 93.8h.5v.5h-.5z" fill="#ba2200"/>
<path d="M137.2 92.8h.5v.5h-.5z" fill="none" stroke="#ba2200" stroke-width=".14"/>
<path d="M137.2 92.8h.5v.5h-.5z" fill="#ba2200"/>
<path d="M137.2 98.8h.5v.5h-.5z" fill="none" stroke="#ba2200" stroke-width=".14"/>
<path d="M137.2 98.8h.5v.5h-.5z" fill="#ba2200"/>
<path d="M103.9 76.5l-.5 .5M114.9 71.5l-.5 .5M60.8 110.6l-.5 .5M83.8 110.6l-.5 .5M46.8 125.6l-.5 .5M54.8 129.6l-.5 .5" fill="none" stroke="#a92222" stroke-width=".14"/>
<g fill="none" stroke="#0044ed" stroke-width=".14">
<path d="M39.3 77v-12h75.1v12M72.3 65v17M93.4 77h17M99.4 77v8h2M19.2 86v2M19.2 94.1v2M41.3 80v45.1h-2v2M51.3 94.1h9M60.3 91.1v-9.1h23v9.1M60.3 97.1v5M64.3 94.1h15M66.3 94.1v5h-6"/>
<path d="M83.3 94.1h9.1M83.3 97.1v5M107.4 85h7M114.4 80v12.1M114.4 90h32.1v4.1M116.4 95.1h5v45h2v1M123.4 92.1h-6v48h-17M137.4 90v4.1M137.4 99.1v5M51.3 105.1h5M53.3 105.1v12h3M60.3 105.1h23"/>
<path d="M60.3 108.1v6M60.3 117.1h23M72.3 105.1v25M73.3 117.1v13h-3v4M83.3 108.1v6M83.3 100.1h12.1M87.3 105.1h7.1v9M89.3 105.1v12h-2M116.4 101.1h5M116.4 107.1h5M116.4 113.1h5M116.4 119.1h5"/>
<path d="M146.5 100.1v4M39.3 130.1v4M39.3 126.1h7v4M43.3 130.1h23M60.3 120.1v1h23v-1M70.3 121.1v6M94.4 120.1v2M116.4 125.1h5M116.4 131.1h5M116.4 137.1h5"/>
</g>
<g fill="#0044ed">
<path d="M72 64.8a.37 .37 0 0 1 .4-.2 .37 .37 0 0 1 .3 .4h-.4h.4a.37 .37 0 0 1-.5 .4 .37 .37 0 0 1-.2-.6z"/>
<path d="M45.9 129.9a.37 .37 0 0 1 .5-.1 .37 .37 0 0 1 .2 .3h-.3h.3a.37 .37 0 0 1-.4 .4 .37 .37 0 0 1-.3-.6z"/>
<path d="M38.9 125.9a.37 .37 0 0 1 .4-.1 .37 .37 0 0 1 .3 .3h-.3h.3a.37 .37 0 0 1-.4 .4 .37 .37 0 0 1-.3-.6z"/>
<path d="M72 81.8a.37 .37 0 0 1 .4-.1 .37 .37 0 0 1 .3 .3h-.4h.4a.37 .37 0 0 1-.5 .4 .37 .37 0 0 1-.2-.6z"/>
<path d="M66 93.9a.37 .37 0 0 1 .4-.2 .37 .37 0 0 1 .3 .4h-.4h.4a.37 .37 0 0 1-.5 .3 .37 .37 0 0 1-.2-.5z"/>
<path d="M60.1 98.7a.37 .37 0 0 1 .6 .4h-.4h.4a.37 .37 0 0 1-.6 .3 .37 .37 0 0 1 0-.7z"/>
<path d="M53 104.9a.37 .37 0 0 1 .4-.2 .37 .37 0 0 1 .2 .4h-.3h.3a.37 .37 0 0 1-.4 .3 .37 .37 0 0 1-.2-.5z"/>
<path d="M72 104.9a.37 .37 0 0 1 .4-.2 .37 .37 0 0 1 .3 .4h-.4h.4a.37 .37 0 0 1-.5 .3 .37 .37 0 0 1-.2-.5z"/>
<path d="M83 99.9a.37 .37 0 0 1 .4-.2 .37 .37 0 0 1 .3 .4h-.4h.4a.37 .37 0 0 1-.5 .3 .37 .37 0 0 1-.2-.5z"/>
<path d="M72 129.9a.37 .37 0 0 1 .4-.1 .37 .37 0 0 1 .3 .3h-.4h.4a.37 .37 0 0 1-.5 .4 .37 .37 0 0 1-.2-.6z"/>
<path d="M73 116.9a.37 .37 0 0 1 .4-.2 .37 .37 0 0 1 .3 .4h-.4h.4a.37 .37 0 0 1-.5 .4 .37 .37 0 0 1-.2-.6z"/>
<path d="M70 120.9a.37 .37 0 0 1 .4-.2 .37 .37 0 0 1 .3 .4h-.4h.4a.37 .37 0 0 1-.5 .4 .37 .37 0 0 1-.2-.6z"/>
<path d="M89 104.9a.37 .37 0 0 1 .4-.2 .37 .37 0 0 1 .3 .4h-.4h.4a.37 .37 0 0 1-.5 .3 .37 .37 0 0 1-.2-.5z"/>
<path d="M121.2 106.8a.37 .37 0 0 1 .6 .3h-.4h.4a.37 .37 0 0 1-.6 .3 .37 .37 0 0 1 0-.6z"/>
<path d="M121.1 112.9a.37 .37 0 0 1 .4-.2 .37 .37 0 0 1 .3 .4h-.4h.4a.37 .37 0 0 1-.5 .3 .37 .37 0 0 1-.2-.5z"/>
<path d="M121.1 100.9a.37 .37 0 0 1 .4-.2 .37 .37 0 0 1 .3 .4h-.4h.4a.37 .37 0 0 1-.5 .3 .37 .37 0 0 1-.2-.5z"/>
<path d="M114.1 84.9a.37 .37 0 0 1 .4-.2 .37 .37 0 0 1 .3 .3h-.4h.4a.37 .37 0 0 1-.5 .4 .37 .37 0 0 1-.2-.5z"/>
<path d="M114.2 89.7a.37 .37 0 0 1 .6 .3h-.4h.4a.37 .37 0 0 1-.6 .4 .37 .37 0 0 1 0-.7z"/>
<path d="M99 76.8a.37 .37 0 0 1 .5-.1 .37 .37 0 0 1 .2 .3h-.3h.3a.37 .37 0 0 1-.4 .4 .37 .37 0 0 1-.3-.6z"/>
<path d="M137.1 89.9a.37 .37 0 0 1 .4-.2 .37 .37 0 0 1 .3 .3h-.4h.4a.37 .37 0 0 1-.5 .4 .37 .37 0 0 1-.2-.5z"/>
<path d="M121.1 130.9a.37 .37 0 0 1 .4-.1 .37 .37 0 0 1 .3 .3h-.4h.4a.37 .37 0 0 1-.5 .4 .37 .37 0 0 1-.2-.6z"/>
<path d="M121.2 136.8a.37 .37 0 0 1 .6 .3h-.4h.4a.37 .37 0 0 1-.6 .4 .37 .37 0 0 1 0-.7z"/>
<path d="M121.1 124.9a.37 .37 0 0 1 .4-.1 .37 .37 0 0 1 .3 .3h-.4h.4a.37 .37 0 0 1-.5 .4 .37 .37 0 0 1-.2-.6z"/>
<path d="M121.2 118.8a.37 .37 0 0 1 .6 .3h-.4h.4a.37 .37 0 0 1-.6 .3 .37 .37 0 0 1 0-.6z"/>
</g>
<text font-size="3.5" x="7.1" y="7.1">/foss/designs/Sims/IITGN/ALDO/LDO4_stef_MC.sch</text>
<g font-size="2.1" fill="#222">
<text x="173.5" y="137.6">load waves</text>
<text x="234.6" y="139.6">Distrib</text>
<text x="26.2" y="147.7">Annotate OP</text>
</g>
<g font-size="2.1" fill="#00cbed">
<text x="199.6" y="136.8">mean=1.6505</text>
<text x="199.6" y="139.3">variance=41.619u</text>
<text x="199.6" y="141.7">rms=6.4513m</text>
</g>
<g font-size="2.1" fill="#a92222">
<text x="161.5" y="141.9">The shown mean is affected by</text>
<text x="161.5" y="144.3">non converging points</text>
<text x="161.5" y="146.7">which are extreme outliers</text>
</g>
<g font-size="1.8" fill="#0044ed">
<text x="89.4" y="77.6">vctrl</text>
<text x="46.8" y="94.7">VDD</text>
<text x="93.1" y="94.7">VDD</text>
<text x="96.1" y="100.7">vctrl</text>
<text x="48.2" y="105.7">vfb</text>
<text x="95.1" y="105.7">REF</text>
<text x="97.3" y="140.7">vfb</text>
</g>
<g font-size="1.6" fill="#222">
<text x="20.7" y="131.9">Corner: tt_mm</text>
<text x="8.7" y="132.9">NGSPICE</text>
</g>
<g font-size="1.4" fill="#0044ed">
<text x="70.9" y="93.4">G</text>
<text x="140.2" y="91.3">Vreg</text>
<text x="68.9" y="104.5">GND</text>
<text x="75.1" y="120.5">S</text>
</g>
<g font-size="1.1" fill="#0044ed">
<text x="71.1" y="62.4">VDD</text>
<text x="18" y="83.4">VDD</text>
<text x="20" y="97.4">GND</text>
<text x="138.2" y="105.4">GND</text>
<text x="147.2" y="105.4">GND</text>
<text x="95.1" y="123.5">GND</text>
<text x="40" y="135.5">GND</text>
<text x="71.1" y="135.5">GND</text>
<text x="120.3" y="142.5">GND</text>
</g>
<g font-size="1.1" fill="#222">
<text x="110.8" y="74.9">M11</text>
<text x="115.4" y="75.8">pfet_g5v0d10v5</text>
<text x="28.4" y="81">res_xhigh_po_1p41</text>
<text x="35.8" y="82.4">R47</text>
<text x="102.4" y="83.5" transform="rotate(-90 102.4 83.5)">C1</text>
<text x="104.1" y="83.5" transform="rotate(-90 104.1 83.5)">cap_mim_m3_1</text>
<text x="28.4" y="87.1">res_xhigh_po_1p41</text>
<text x="36.4" y="88.4">R5</text>
<text x="15.7" y="92.5">1.8</text>
<text x="15.9" y="90">V2</text>
<text x="28.4" y="93.1">res_xhigh_po_1p41</text>
<text x="36.4" y="94.4">R6</text>
<text x="51.7" y="92.8">pfet_g5v0d10v5</text>
<text x="61.8" y="91.9">M17</text>
<text x="80.4" y="91.9">M3</text>
<text x="84.3" y="92.8">pfet_g5v0d10v5</text>
<text x="138.9" y="95">R14</text>
<text x="28.4" y="99.1">res_xhigh_po_1p41</text>
<text x="36.4" y="100.5">R7</text>
<text x="103.6" y="96.1">res_xhigh_po_1p41</text>
<text x="110.9" y="97.5">R27</text>
<text x="124.9" y="97.5">R41</text>
<text x="124.9" y="96.1">res_xhigh_po_1p41</text>
<text x="138.9" y="96.3">500</text>
<text x="138.9" y="97.5">m=1</text>
<text x="148" y="96">C2</text>
<text x="148" y="97.3">5p</text>
<text x="148" y="98.5">m=1</text>
<text x="28.4" y="105.1">res_xhigh_po_1p41</text>
<text x="35.8" y="106.5">R11</text>
<text x="57.3" y="102.9">M1</text>
<text x="61.3" y="103.8">nfet_05v0_nvt</text>
<text x="75.7" y="103.8">nfet_05v0_nvt</text>
<text x="84.8" y="102.9">M2</text>
<text x="103.6" y="102.1">res_xhigh_po_1p41</text>
<text x="110.9" y="103.5">R28</text>
<text x="124.9" y="103.5">R40</text>
<text x="124.9" y="102.1">res_xhigh_po_1p41</text>
<text x="28.4" y="111.1">res_xhigh_po_1p41</text>
<text x="35.8" y="112.5">R10</text>
<text x="103.6" y="108.1">res_xhigh_po_1p41</text>
<text x="110.9" y="109.5">R29</text>
<text x="124.9" y="109.5">R39</text>
<text x="124.9" y="108.1">res_xhigh_po_1p41</text>
<text x="28.4" y="117.1">res_xhigh_po_1p41</text>
<text x="36.4" y="118.5">R9</text>
<text x="57.3" y="115">M7</text>
<text x="61.3" y="115.9">nfet_01v8_lvt</text>
<text x="76" y="115.9">nfet_01v8_lvt</text>
<text x="84.8" y="115">M4</text>
<text x="96.4" y="116.1">V3</text>
<text x="96.4" y="118.6">0.825</text>
<text x="103.6" y="114.1">res_xhigh_po_1p41</text>
<text x="110.9" y="115.5">R30</text>
<text x="124.9" y="115.5">R38</text>
<text x="124.9" y="114.1">res_xhigh_po_1p41</text>
<text x="28.4" y="123.1">res_xhigh_po_1p41</text>
<text x="36.4" y="124.5">R8</text>
<text x="103.6" y="120.1">res_xhigh_po_1p41</text>
<text x="110.9" y="121.5">R33</text>
<text x="124.9" y="121.5">R37</text>
<text x="124.9" y="120.1">res_xhigh_po_1p41</text>
<text x="33.6" y="128.9">nfet_01v8</text>
<text x="40.8" y="128">M16</text>
<text x="67.3" y="128">M6</text>
<text x="71.3" y="128.9">nfet_01v8</text>
<text x="103.6" y="126.1">res_xhigh_po_1p41</text>
<text x="110.9" y="127.5">R32</text>
<text x="124.9" y="127.5">R36</text>
<text x="124.9" y="126.1">res_xhigh_po_1p41</text>
<text x="103.6" y="132.1">res_xhigh_po_1p41</text>
<text x="110.9" y="133.5">R31</text>
<text x="124.9" y="133.5">R35</text>
<text x="124.9" y="132.1">res_xhigh_po_1p41</text>
<text x="103.6" y="138.2">res_xhigh_po_1p41</text>
<text x="110.9" y="139.5">R34</text>
<text x="124.9" y="139.5">R42</text>
<text x="124.9" y="138.2">res_xhigh_po_1p41</text>
</g>
<g font-size="1.1" fill="#660">
<text x="31.1" y="78.3">1 * 1.41 / 2.05</text>
<text x="34" y="79.7">R=2908</text>
<text x="105.9" y="83.5" transform="rotate(-90 105.9 83.5)">18 / 18</text>
<text x="107.1" y="83.3" transform="rotate(-90 107.1 83.3)">MF=8</text>
<text x="115.5" y="79.3">100 x 30.15 / 0.5</text>
<text x="115.5" y="78">nf=1</text>
<text x="31.1" y="84.3">1 * 1.41 / 2.05</text>
<text x="34" y="85.7">R=2908</text>
<text x="31.1" y="90.3">1 * 1.41 / 2.05</text>
<text x="34" y="91.7">R=2908</text>
<text x="57.1" y="95">nf=1</text>
<text x="84.5" y="95">nf=1</text>
<text x="106.1" y="92" transform="rotate(-90 106.1 92)">C=5.293e-12</text>
<text x="106.5" y="94.7">R=1.234e+04</text>
<text x="106.9" y="93.3">1 * 1.41 / 8.7</text>
<text x="124.9" y="93.3">1 * 1.41 / 8.7</text>
<text x="124.9" y="94.7">R=1.234e+04</text>
<text x="135.8" y="94.3">1</text>
<text x="145.4" y="95.3">1</text>
<text x="31.1" y="96.3">1 * 1.41 / 2.05</text>
<text x="34" y="97.7">R=2908</text>
<text x="54.8" y="96.3">4 x 18 / 2</text>
<text x="84.5" y="96.3">4 x 18 / 2</text>
<text x="106.5" y="100.7">R=1.234e+04</text>
<text x="106.9" y="99.3">1 * 1.41 / 8.7</text>
<text x="124.9" y="99.3">1 * 1.41 / 8.7</text>
<text x="124.9" y="100.7">R=1.234e+04</text>
<text x="135.8" y="98.5">2</text>
<text x="145.4" y="99.5">2</text>
<text x="31.1" y="102.3">1 * 1.41 / 2.05</text>
<text x="34" y="103.7">R=2908</text>
<text x="61.4" y="107.3">8 x 1 / 0.9</text>
<text x="61.4" y="106.1">nf=1</text>
<text x="77.5" y="107.3">8 x 1 / 0.9</text>
<text x="80.1" y="106.1">nf=1</text>
<text x="106.5" y="106.7">R=1.234e+04</text>
<text x="106.9" y="105.3">1 * 1.41 / 8.7</text>
<text x="124.9" y="105.3">1 * 1.41 / 8.7</text>
<text x="124.9" y="106.7">R=1.234e+04</text>
<text x="31.1" y="108.3">1 * 1.41 / 2.05</text>
<text x="34" y="109.7">R=2908</text>
<text x="106.5" y="112.7">R=1.234e+04</text>
<text x="106.9" y="111.4">1 * 1.41 / 8.7</text>
<text x="124.9" y="111.4">1 * 1.41 / 8.7</text>
<text x="124.9" y="112.7">R=1.234e+04</text>
<text x="31.1" y="114.4">1 * 1.41 / 2.05</text>
<text x="34" y="115.7">R=2908</text>
<text x="61.4" y="119.3">4 x 5 / 1</text>
<text x="61.4" y="118.1">nf=1</text>
<text x="78.4" y="119.3">4 x 5 / 1</text>
<text x="80.1" y="118.1">nf=1</text>
<text x="106.5" y="118.7">R=1.234e+04</text>
<text x="106.9" y="117.4">1 * 1.41 / 8.7</text>
<text x="124.9" y="117.4">1 * 1.41 / 8.7</text>
<text x="124.9" y="118.7">R=1.234e+04</text>
<text x="31.1" y="120.4">1 * 1.41 / 2.05</text>
<text x="34" y="121.7">R=2908</text>
<text x="106.5" y="124.8">R=1.234e+04</text>
<text x="106.9" y="123.4">1 * 1.41 / 8.7</text>
<text x="124.9" y="123.4">1 * 1.41 / 8.7</text>
<text x="124.9" y="124.8">R=1.234e+04</text>
<text x="36" y="131.1">nf=1</text>
<text x="71.4" y="131.1">nf=1</text>
<text x="106.5" y="130.8">R=1.234e+04</text>
<text x="106.9" y="129.4">1 * 1.41 / 8.7</text>
<text x="124.9" y="129.4">1 * 1.41 / 8.7</text>
<text x="124.9" y="130.8">R=1.234e+04</text>
<text x="33.5" y="132.4">4 x 2.5 / 2</text>
<text x="71.4" y="132.4">4 x 2.5 / 2</text>
<text x="106.5" y="136.8">R=1.234e+04</text>
<text x="106.9" y="135.4">1 * 1.41 / 8.7</text>
<text x="124.9" y="135.4">1 * 1.41 / 8.7</text>
<text x="124.9" y="136.8">R=1.234e+04</text>
</g>
<g font-size=".8" fill="#fe0000">
<text x="110.6" y="76.7">G</text>
<text x="114.4" y="76.7">B</text>
<text x="114.6" y="75">S</text>
<text x="40.8" y="81">B</text>
<text x="114.6" y="79.4">D</text>
<text x="40.8" y="87">B</text>
<text x="102.3" y="84.5" transform="rotate(-90 102.3 84.5)">c0</text>
<text x="106.9" y="84.5" transform="rotate(-90 106.9 84.5)">c1</text>
<text x="40.8" y="93">B</text>
<text x="59.5" y="92">S</text>
<text x="59.8" y="93.7">B</text>
<text x="63.5" y="93.7">G</text>
<text x="79.5" y="93.7">G</text>
<text x="83.3" y="93.7">B</text>
<text x="83.6" y="92">S</text>
<text x="40.8" y="99">B</text>
<text x="59.5" y="96.5">D</text>
<text x="83.6" y="96.5">D</text>
<text x="115.9" y="96">B</text>
<text x="121.4" y="96">B</text>
<text x="40.8" y="105.1">B</text>
<text x="56.7" y="104.7">G</text>
<text x="60.3" y="104.7">B</text>
<text x="60.5" y="107.5">S</text>
<text x="60.5" y="103.1">D</text>
<text x="82.5" y="103.1">D</text>
<text x="82.6" y="107.5">S</text>
<text x="82.8" y="104.7">B</text>
<text x="86.3" y="104.7">G</text>
<text x="115.9" y="102.1">B</text>
<text x="121.4" y="102.1">B</text>
<text x="40.8" y="111.1">B</text>
<text x="115.9" y="108.1">B</text>
<text x="121.4" y="108.1">B</text>
<text x="40.8" y="117.1">B</text>
<text x="56.7" y="116.7">G</text>
<text x="60.3" y="116.7">B</text>
<text x="60.5" y="119.5">S</text>
<text x="60.5" y="115.1">D</text>
<text x="82.5" y="115.1">D</text>
<text x="82.6" y="119.5">S</text>
<text x="82.8" y="116.7">B</text>
<text x="86.3" y="116.7">G</text>
<text x="115.9" y="114.1">B</text>
<text x="121.4" y="114.1">B</text>
<text x="40.8" y="123.1">B</text>
<text x="115.9" y="120.1">B</text>
<text x="121.4" y="120.1">B</text>
<text x="38.4" y="128.1">D</text>
<text x="38.7" y="129.8">B</text>
<text x="42.3" y="129.8">G</text>
<text x="66.7" y="129.8">G</text>
<text x="70.3" y="129.8">B</text>
<text x="70.6" y="128.1">D</text>
<text x="115.9" y="126.1">B</text>
<text x="121.4" y="126.1">B</text>
<text x="38.5" y="132.5">S</text>
<text x="70.6" y="132.5">S</text>
<text x="115.9" y="132.1">B</text>
<text x="121.4" y="132.1">B</text>
<text x="115.9" y="138.1">B</text>
<text x="121.4" y="138.1">B</text>
</g>
<g font-size=".8" fill="#229800">
<text x="56.8" y="118.5">LVT</text>
<text x="85.3" y="118.5">LVT</text>
</g>
</svg>
